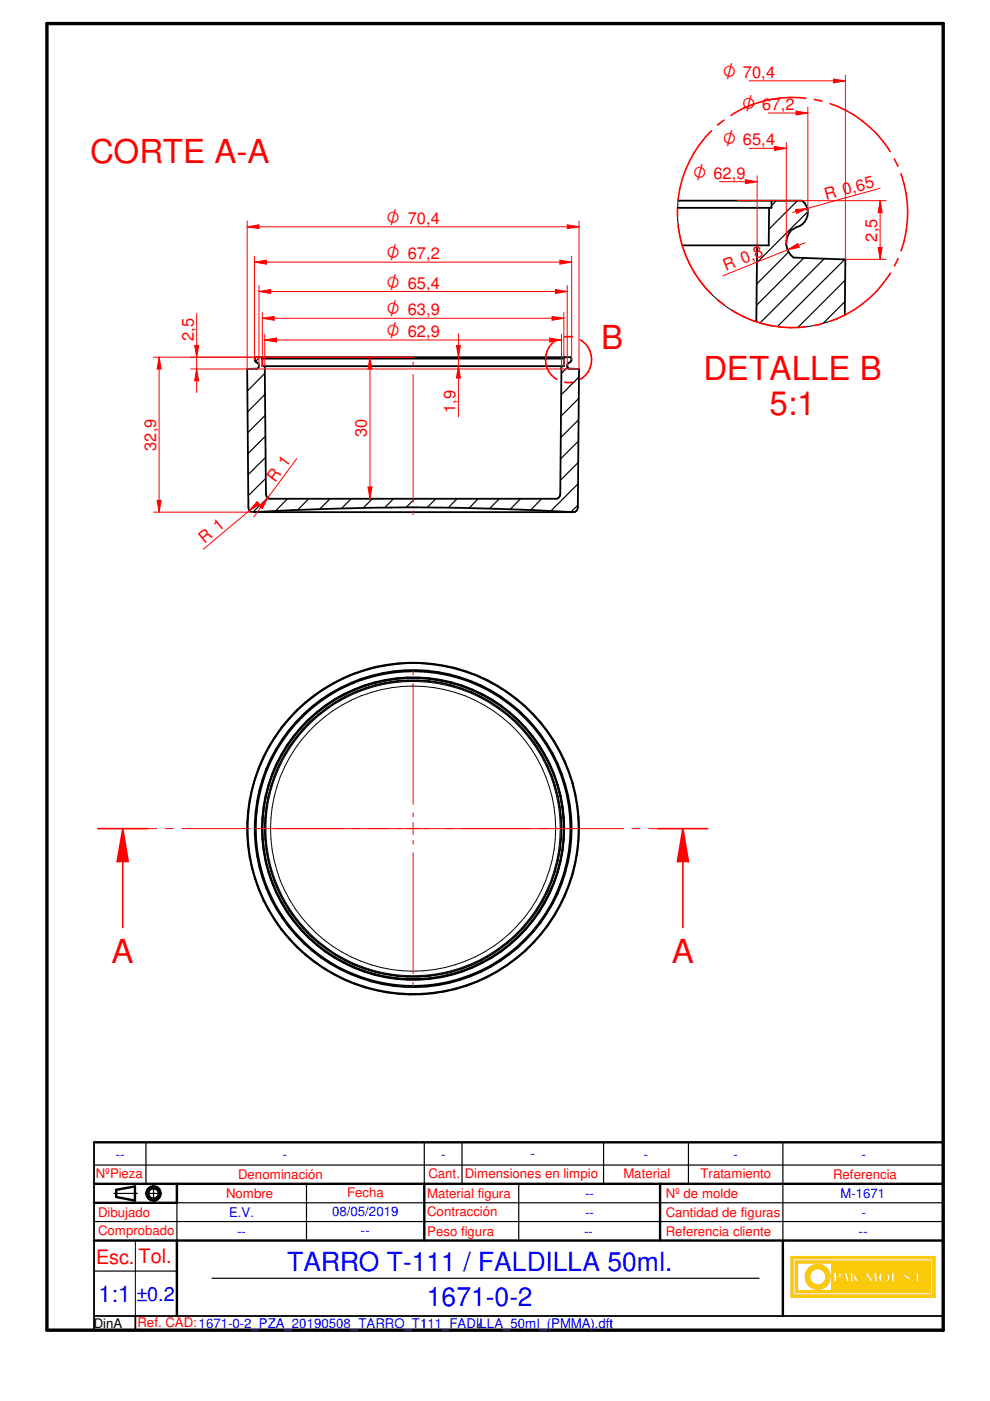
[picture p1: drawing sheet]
<svg xmlns="http://www.w3.org/2000/svg" width="210mm" height="297mm" viewBox="0 0 210 297" stroke-linecap="round" stroke-linejoin="round" font-family="sans-serif">
<path d="M9.9 5h190.1v277h-190.1z" fill="none" stroke="#000" stroke-width=".72"/>
<g fill="none" stroke="#000" stroke-width=".51">
<path d="M19.9 255h17.6M19.9 251h180.1M24.6 252.3v1.5M28.6 251.5v3.1M140 251v12M19.9 263h180.1M166 263v16"/>
<circle cx="32.5" cy="253" r="1.5"/>
<circle cx="32.6" cy="253" r="1.14"/>
</g>
<path d="M19.9 242.2v39.8h180.1v-39.8M19.9 279h180.1M28.7 279v3" fill="none" stroke="#000" stroke-width=".38"/>
<g fill="none" stroke="#000" stroke-width=".25">
<path d="M19.9 247h180.1M19.9 259h180.1M24.1 253h5M30.8 253h3.5M30.9 242.2v8.8M32.6 251.3v3.5M37.5 255v8M65 251v12M98 242.2v8.8M110 251v12M128 242.2v8.8M146 242.2v8.8"/>
<path d="M166 242.2v20.8M19.9 269.5h17.6M45 271h116"/>
</g>
<g fill="#faca0a">
<path d="M167.7 266.4v8.6h30.5v-8.6zM168.1 266.9h29.7v7.7h-29.7z" fill-rule="evenodd"/>
<path d="M168.6 267.3v6.8h28.7v-6.8zM193.1 271.5a.3 .3 0 0 1 .6 0 .3 .3 0 0 1-.6 0zM194.2 269.7h.6v1.9h.8v.2h-1.4zM195.9 271.4l.4-.1v.4l-.3 .1zM169.1 267.8h7.2v5.8h-7.2zM176.8 269.7h.8a.61 .61 0 0 1 .8 .5 .61 .61 0 0 1-.6 .7h-.4v.9h-.6zM179 269.7h.5l.6 2.1h-.6l-.1-.4h-.6l-.2 .4h-.2zM180.3 269.7h.5v.9l.8-.9h.3l-.5 .7 .7 1.4h-.7l-.5-.9-.1 .9h-.5zM182.2 270.6h.8v.2h-.8zM183.7 269.7h.3l.7 1.4 .8-1.4h.3l.3 2.1h-.6l-.1-1.2-.7 1.2h-.2l-.6-1.2-.2 1.2h-.4zM186.4 270.2a1.19 1.19 0 0 1 1.7-.4 1.19 1.19 0 0 1 .3 1.7 1.2 1.2 0 0 1-1.5 .2 1.2 1.2 0 0 1-.5-1.5zM189 269.7h.6v1.9h.8v.2h-1.4zM191.6 270a.73 .73 0 0 1 .8-.3 .73 .73 0 0 1 .6 .6l-.3 .1a.35 .35 0 0 0-.3-.5 .35 .35 0 0 0-.4 .4l.3 .1a.74 .74 0 0 1 .6 1.1 .74 .74 0 0 1-1.2 .1l-.1-.5h.2v.3a.35 .35 0 0 0 .5 .2 .35 .35 0 0 0 .1-.5 .88 .88 0 0 1-.8-1.1z" fill-rule="evenodd"/>
</g>
<g fill="none" stroke="#faca0a" stroke-width=".25">
<path d="M176.8 269.7h.8a.63 .63 0 0 1 .7 .3 .63 .63 0 0 1 0 .8l-.9 .1v.9h-.6zM179 269.7h.5l.6 2.1h-.6l-.1-.4h-.6l-.2 .4h-.2zM180.3 269.7h.5v.9l.8-.9h.3l-.5 .7 .7 1.4h-.7l-.5-.9-.1 .9h-.5zM183.7 269.7h.3l.7 1.4 .8-1.4h.3l.3 2.1h-.6l-.1-1.2-.7 1.2h-.2l-.6-1.2-.2 1.2h-.4zM186.4 270.2a1.19 1.19 0 0 1 1.7-.4 1.19 1.19 0 0 1 .3 1.7 1.2 1.2 0 0 1-1.5 .2 1.2 1.2 0 0 1-.5-1.5zM191.8 271.3h.1M192.2 271.7l-.4-.3v-.3h-.2a.73 .73 0 0 0 .4 .7 .73 .73 0 0 0 .8-.1M192.2 271.7h.1M192.2 269.7l-.4 .2-.2 .4a1.24 1.24 0 0 0 .9 1l.1 .1M192.3 269.7h.1M192.3 269.7l.6 .3 .1 .3-.3 .1a.35 .35 0 0 0-.3-.5 .35 .35 0 0 0-.4 .4l1 .6-.2 .8M192.3 270.4h.1"/>
<path d="M192.6 271.4h.1M192.6 271.4l-.4 .3M192.8 271.7h.1"/>
</g>
<path d="M171.3 269.1a2.65 2.65 0 0 1 2.9-.9 2.65 2.65 0 0 1 1.8 2.4h-.9a1.75 1.75 0 0 0-2.6-1.4 1.75 1.75 0 0 0 0 3 1.75 1.75 0 0 0 2.6-1.4h.9a2.66 2.66 0 0 1-3.6 2.4 2.66 2.66 0 0 1-1.1-4.1z" fill-rule="evenodd" fill="#faca0a"/>
<path d="M171.5 268.9a2.65 2.65 0 0 1 2.8-.7 2.65 2.65 0 0 1 1.7 2.4h-.9a1.74 1.74 0 0 0-2.6-1.4 1.74 1.74 0 0 0 0 3 1.74 1.74 0 0 0 2.6-1.4h.9a2.65 2.65 0 0 1-3.7 2.3 2.65 2.65 0 0 1-.8-4.2z" fill="none" stroke="#faca0a" stroke-width=".25"/>
<path d="M177.4 270l.4 .2v.4l-.3 .2h-.1z" fill-rule="evenodd" fill="#faca0a"/>
<path d="M177.4 270l.4 .2v.4l-.3 .2h-.1z" fill="none" stroke="#faca0a" stroke-width=".25"/>
<path d="M179.1 270.3l.2 .8h-.5z" fill="#faca0a"/>
<path d="M179.1 270.3l.2 .8h-.5z" fill="none" stroke="#faca0a" stroke-width=".25"/>
<path d="M187.1 270.2a.65 .65 0 0 1 .8-.1 .65 .65 0 0 1 .3 .7 .68 .68 0 0 1-.7 .9 .68 .68 0 0 1-.6-.9z" fill-rule="evenodd" fill="#faca0a"/>
<g fill="none" stroke="#faca0a" stroke-width=".25">
<path d="M167.7 266.4h30.5v8.6h-30.5zM168.1 266.9h29.7v7.7h-29.7zM168.6 267.3h28.7v6.8h-28.7zM169.1 267.8h7.2v5.8h-7.2zM182.2 270.6h.8v.2h-.8zM187.2 270l.3-.1a.9 .9 0 0 1 .6 .9 .9 .9 0 0 1-.6 .9 .96 .96 0 0 1-.3-1.7zM189 269.7h.6v1.9h.8v.2h-1.4zM194.2 269.7h.6v1.9h.8v.2h-1.4zM195.9 271.4l.4-.1v.4l-.3 .1z"/>
<circle cx="193.4" cy="271.5" r=".27"/>
</g>
<path d="M19.9 242.2h180.1M24.6 253.8l4 .8M28.6 251.5l-4 .8M37.5 251v4M90 251v12M37.5 263v16" fill="none" stroke="#000" stroke-width=".51"/>
<path d="M37.5 255h162.5M90 242.2v8.8" fill="none" stroke="#000" stroke-width=".25"/>
<g fill="none" stroke="#000" stroke-width=".21">
<path d="M28.7 263v16"/>
<circle cx="87.6" cy="175.7" r="31.2"/>
<circle cx="87.6" cy="175.7" r="30.2"/>
</g>
<g fill="none" stroke="#000" stroke-width=".38">
<path d="M63.8 154.3a30.5 30.5 0 0 0-6.1 10M63.8 154.3a34.2 34.2 0 0 0-6.1 10M67.1 151.1l-3.3 3.2M69 149.7l-1.9 1.4M71 148.4l-2 1.3M75.1 146.3l-2.1 .9-4 2.5M75.1 146.3l-2.1 1M79.5 144.8l-2.2 .6-2.2 .9M79.5 144.8l-4.4 1.5M84.1 143.9l-4.6 .9M84.1 143.9l2.3-.2 4.7 .2M84.1 143.9l2.3-.1 4.7 .1"/>
<path d="M91.1 143.9l4.6 .9M95.7 144.8l2.2 .6 2.2 .9M95.7 144.8l4.4 1.5M100.1 146.3l4.1 2.1 2 1.3M100.1 146.3l2.1 1 4 2.4M106.2 149.7l1.8 1.4M108 151.1l3.4 3.2M111.4 154.3a30.5 30.5 0 0 1 6 10M111.4 154.3a34.2 34.2 0 0 1 6 10M56.4 168.7a31.9 31.9 0 0 0 1.3 18.4M57.7 164.3l-1.3 4.4M117.4 164.3l1.4 4.4"/>
<path d="M118.8 168.7a31.9 31.9 0 0 1-1.4 18.4M57.7 187.1l2 4.2M59.7 191.3l1.2 2 2.9 3.7M59.7 191.3l2.6 3.9 1.5 1.8M63.8 197a32 32 0 0 0 47.6 0M115.4 191.3l-1.1 2-2.9 3.7M115.4 191.3l-2.5 3.9-1.5 1.8M117.4 187.1l-2 4.2"/>
<circle cx="87.6" cy="175.7" r="32.1"/>
<circle cx="87.6" cy="175.7" r="33.4"/>
<circle cx="87.6" cy="175.7" r="35.2"/>
<circle cx="87.6" cy="175.7" r="31.5"/>
<circle cx="87.6" cy="175.7" r="35.1"/>
<circle cx="87.6" cy="175.7" r="33.6"/>
</g>
<g fill="none" stroke="#f00" stroke-width=".21">
<path d="M26 175.7h7.2M35.1 175.7h1.6M38.5 175.7h14.5M54.8 175.7h1.8M58.3 175.7h14.6M74.6 175.7h1.7M78.1 175.7h14.5M94.4 175.7h1.7M97.9 175.7h14.5M114.2 175.7h1.8M117.7 175.7h14.5M134 175.7h1.7"/>
<path d="M137.5 175.7h7.3"/>
</g>
<path d="M31.3 175.7h-5.3v21M139.5 175.7h5.3" fill="none" stroke="#f00" stroke-width=".34"/>
<path d="M26 175.7l1.2 7h-2.4z" fill="#f00"/>
<path d="M26 175.7l1.2 7h-2.4zM144.8 175.7v21" fill="none" stroke="#f00" stroke-width=".34"/>
<path d="M144.8 175.7l1.2 7h-2.4z" fill="#f00"/>
<path d="M20.7 175.7h5.3M144.8 175.7l1.2 7h-2.4zM144.8 175.7h5.2" fill="none" stroke="#f00" stroke-width=".34"/>
<g fill="none" stroke="#000" stroke-width=".25">
<path d="M52.6 78.2l-.2 .2M55.1 75.7l-1 1M56.1 79.2l-3.6 3.7M120.4 77.9l-1.4 1.3M122.8 79.9l-3.8 3.8M56.2 83.6l-3.7 3.7M56.2 88.1l-3.7 3.7M56.3 92.5l-3.8 3.7M56.3 97l-3.7 3.7M122.6 98l-3.8 3.8M122.6 93.5l-3.7 3.8M122.7 89l-3.8 3.8"/>
<path d="M122.7 84.5l-3.7 3.7M56.3 101.4l-3.7 3.7M56.7 105.5l-3.1 3.1M61 105.7l-2.6 2.7M65.4 105.7l-2.3 2.4M70 105.7l-2.2 2.2M74.5 105.7l-2.1 2.1M79 105.7l-2 2M83.4 105.7l-1.8 1.9M87.9 105.7l-1.8 1.9M92.4 105.7l-1.8 1.9M96.9 105.7l-1.9 2"/>
<path d="M101.4 105.7l-2 2M105.9 105.7l-2.1 2.1M110.4 105.7l-2.2 2.3M114.9 105.7l-2.4 2.5M122.5 107.1l-1.5 1.5M122.6 102.6l-5.8 5.8"/>
</g>
<path d="M55.5 75.7v.3h64.1v-.3M55.6 76v1.6h63.9v-1.6M56.1 77.6l.3 27.2a.94 .94 0 0 0 1 .9h60.4a.94 .94 0 0 0 1-.9l.2-27.2M53.6 108.6a567.5 567.5 0 0 1 67.9 0M53.6 108.6h67.9M53.6 108.6a.94 .94 0 0 1-.9-1l-.3-29.4 2.2-.1a.82 .82 0 0 0 .3-.8 .82 .82 0 0 0-.7-.6l-.2-.7 .2-.3h66.7a.74 .74 0 0 1 .2 .8 .74 .74 0 0 1-.6 .5 .77 .77 0 0 0 .1 1.1l2.2 .1-.3 29.4a.94 .94 0 0 1-1 1" fill="none" stroke="#000" stroke-width=".38"/>
<g fill="none" stroke="#f00" stroke-width=".21">
<path d="M32.5 75.7h55.1M87.6 76.7v.9M87.6 79.4v27.1M32.5 108.6h21.1M33.3 106.1h.9l-.5 2.5zM87.6 108.3v.8M87.6 142.2v.9M87.6 144.9v25.7M54.1 175.7h.9M56.8 175.7h25.7M84.2 175.7h.9M86.3 175.7h2.6"/>
<path d="M87.6 172.3v.9M87.6 174.4v2.5M87.6 178.2v.8M90.1 175.7h.8M92.7 175.7h25.7M120.2 175.7h.8M87.6 180.8v25.7M87.6 208.3v.8"/>
</g>
<path d="M33.3 106.1h.9l-.5 2.5z" fill="#f00"/>
<path d="M33.7 75.7l.5 2.5h-.9z" fill="none" stroke="#f00" stroke-width=".21"/>
<path d="M33.7 75.7l.5 2.5h-.9z" fill="#f00"/>
<path d="M33.7 75.7v32.9M40.4 75.7h15.1M40.4 78.2h82.4M41.3 73.2h.8l-.4 2.5z" fill="none" stroke="#f00" stroke-width=".21"/>
<path d="M41.3 73.2h.8l-.4 2.5z" fill="#f00"/>
<path d="M41.7 78.2l.4 2.5h-.8z" fill="none" stroke="#f00" stroke-width=".21"/>
<path d="M41.7 78.2l.4 2.5h-.8z" fill="#f00"/>
<path d="M41.7 66.5v16.7M78.4 75.7l.5 2.5h-.9z" fill="none" stroke="#f00" stroke-width=".21"/>
<path d="M78.4 75.7l.5 2.5h-.9z" fill="#f00"/>
<path d="M78 103.3h.9l-.5 2.4z" fill="none" stroke="#f00" stroke-width=".21"/>
<path d="M78 103.3h.9l-.5 2.4z" fill="#f00"/>
<path d="M55.6 66.3v11.3M78.4 75.7v30M117.1 67.1l2.4 .4-2.4 .4zM119.5 66.3v11.3" fill="none" stroke="#f00" stroke-width=".21"/>
<path d="M117.1 67.1l2.4 .4-2.4 .4z" fill="#f00"/>
<path d="M55.6 67.5l2.5-.4v.8z" fill="none" stroke="#f00" stroke-width=".21"/>
<path d="M55.6 67.5l2.5-.4v.8z" fill="#f00"/>
<path d="M54.9 60.5v17.1M54.9 61.8l2.5-.4v.8zM55.6 67.5h63.9M120.3 60.5v17.1" fill="none" stroke="#f00" stroke-width=".21"/>
<path d="M54.9 61.8l2.5-.4v.8z" fill="#f00"/>
<path d="M117.8 61.4l2.5 .4-2.5 .4z" fill="none" stroke="#f00" stroke-width=".21"/>
<path d="M117.8 61.4l2.5 .4-2.5 .4z" fill="#f00"/>
<path d="M54 54.3v21.9M54 55.6l2.5-.4v.8zM121.2 54.3v21.9M54.9 61.8h65.4" fill="none" stroke="#f00" stroke-width=".21"/>
<path d="M54 55.6l2.5-.4v.8z" fill="#f00"/>
<path d="M118.7 55.2l2.5 .4-2.5 .4z" fill="none" stroke="#f00" stroke-width=".21"/>
<path d="M118.7 55.2l2.5 .4-2.5 .4z" fill="#f00"/>
<path d="M52.4 46.8v31.4M52.4 48.1l2.5-.4v.8zM54 55.6h67.2M122.8 46.8v31.4" fill="none" stroke="#f00" stroke-width=".21"/>
<path d="M52.4 48.1l2.5-.4v.8z" fill="#f00"/>
<path d="M120.3 47.7l2.5 .4-2.5 .4z" fill="none" stroke="#f00" stroke-width=".21"/>
<path d="M120.3 47.7l2.5 .4-2.5 .4z" fill="#f00"/>
<path d="M52.4 48.1h70.4M56.1 70.9v6.7M56.1 72.1l2.5-.4v.8zM119 70.9v6.7" fill="none" stroke="#f00" stroke-width=".21"/>
<path d="M56.1 72.1l2.5-.4v.8z" fill="#f00"/>
<path d="M116.5 71.7l2.5 .4-2.5 .4z" fill="none" stroke="#f00" stroke-width=".21"/>
<path d="M116.5 71.7l2.5 .4-2.5 .4z" fill="#f00"/>
<path d="M56.1 72.1h62.9M97.2 77.6l.4 2.5h-.8z" fill="none" stroke="#f00" stroke-width=".21"/>
<path d="M97.2 77.6l.4 2.5h-.8z" fill="#f00"/>
<path d="M96.8 73.2h.8l-.4 2.5z" fill="none" stroke="#f00" stroke-width=".21"/>
<path d="M96.8 73.2h.8l-.4 2.5z" fill="#f00"/>
<path d="M97.2 70.7v17.7M53.6 107.6l-10.5 8.9M54.5 106.3l.6 .7-2.2 1.2z" fill="none" stroke="#f00" stroke-width=".21"/>
<path d="M54.5 106.3l.6 .7-2.2 1.2z" fill="#f00"/>
<path d="M62.9 97.2l-9.1 12.4M54.9 107.4l1.9-1.8-1.2 2.2z" fill="none" stroke="#f00" stroke-width=".21"/>
<path d="M54.9 107.4l1.9-1.8-1.2 2.2z" fill="#f00"/>
<g fill="none" stroke="#f00" stroke-width=".34">
<path d="M150.8 27.7a24.6 24.6 0 0 0-7 14.7M153.5 25.5l-1.4 1M170.9 20.8a24 24 0 0 0-15.9 3.7M172.6 21.1l1.7 .4M176 22a24.3 24.3 0 0 1 12.7 10.1M189.6 33.7l.8 1.5M191.1 36.9a24.5 24.5 0 0 1 0 16.3M143.6 44.2v1.7M143.8 47.7a23.9 23.9 0 0 0 7.1 14.7M188.8 57.9a24.2 24.2 0 0 1-12.8 10.2M190.4 54.9l-.7 1.5M118 72.1a4.8 4.8 0 0 0 .1 8.3"/>
<path d="M119.7 71.5h1.7M123 72.1a4.8 4.8 0 0 1 .1 8.3M152.2 63.6l1.3 1M155 65.7a23.4 23.4 0 0 0 15.9 3.6M174.3 68.6l-1.7 .4M119.7 81h1.7"/>
</g>
<path d="M163.1 44.1h.1M164.6 42.5l-1 1.1M167.2 53.4l-6.8 6.8M169.1 42.5l-6.1 6.1M170.4 54.7l-10 10M171.3 44.9l-10.8 10.8M174.8 54.9l-13.6 13.6M179.1 55l-14.3 14.2M179.2 59.4l-10 10M179.2 63.9l-4.7 4.7" fill="none" stroke="#000" stroke-width=".25"/>
<path d="M143.8 42.5h26.3a3.2 3.2 0 0 1-1.2 5.7 3.7 3.7 0 0 0-1.7 5.2l1 1.2 11 .4-.1 11.8M160.5 52l-.1 16.2M163.1 44.1l-.1 7.9h-18.3M163.6 42.5v1.6h-20" fill="none" stroke="#000" stroke-width=".38"/>
<path d="M143.8 42.5a24.4 24.4 0 0 0 35.3 24.3" fill="none" stroke="#000" stroke-width=".21"/>
<path d="M168.8 23.5l2.5 .5-2.5 .4zM171.3 22.7v22.3" fill="none" stroke="#f00" stroke-width=".21"/>
<path d="M168.8 23.5l2.5 .5-2.5 .4z" fill="#f00"/>
<path d="M162.9 24h8.4M164.2 31l2.5 .5-2.5 .4zM166.7 30.2v21.6" fill="none" stroke="#f00" stroke-width=".21"/>
<path d="M164.2 31l2.5 .5-2.5 .4z" fill="#f00"/>
<path d="M176.7 16.8l2.5 .3-2.5 .5zM179.2 15.9v39.1M158.8 31.5h7.9" fill="none" stroke="#f00" stroke-width=".21"/>
<path d="M176.7 16.8l2.5 .3-2.5 .5z" fill="#f00"/>
<path d="M158.8 17.1h20.4M158 38.1l2.5 .4-2.5 .4zM160.5 37.3v14.7" fill="none" stroke="#f00" stroke-width=".21"/>
<path d="M158 38.1l2.5 .4-2.5 .4z" fill="#f00"/>
<path d="M152.5 38.5h8M156.4 42.5h31.5M179.2 55h8.7M186.6 42.5l.4 2.6h-.8z" fill="none" stroke="#f00" stroke-width=".21"/>
<path d="M186.6 42.5l.4 2.6h-.8z" fill="#f00"/>
<path d="M186.2 52.5h.8l-.4 2.5z" fill="none" stroke="#f00" stroke-width=".21"/>
<path d="M186.2 52.5h.8l-.4 2.5z" fill="#f00"/>
<path d="M186.6 39.9l-18.5 5.1M168.7 44.4l2.5-.2-2.3 1.1zM186.6 42.5v12.5" fill="none" stroke="#f00" stroke-width=".21"/>
<path d="M168.7 44.4l2.5-.2-2.3 1.1z" fill="#f00"/>
<path d="M167 53l2.2-1.4 .3 .9zM170.7 51.5l-17.4 7" fill="none" stroke="#f00" stroke-width=".21"/>
<path d="M167 53l2.2-1.4 .3 .9z" fill="#f00"/>
<g font-size="7" fill="#f00">
<text x="19.1" y="34.5">CORTE A-A</text>
<text x="127.5" y="73.9">B</text>
<text x="149.1" y="80.5">DETALLE B</text>
<text x="163.2" y="88">5:1</text>
<text x="23.7" y="204.2">A</text>
<text x="142.5" y="204.2">A</text>
</g>
<g font-size="5.6" fill="#00f">
<text x="60.9" y="269.4">TARRO T-111 / FALDILLA 50ml.</text>
<text x="90.5" y="276.9">1671-0-2</text>
</g>
<text font-size="4.9" fill="#00f" x="20.9" y="276">1:1</text>
<g font-size="4.2" fill="#f00">
<text x="20.4" y="267.9">Esc.</text>
<text x="29.3" y="267.9">Tol.</text>
</g>
<text font-size="4.2" fill="#00f" x="28.9" y="275.8">±0.2</text>
<g font-size="3.9" fill="#f00">
<text x="153.2" y="16.6">O 70,4</text>
<text x="157.4" y="23.3">O 67,2</text>
<text x="153.2" y="30.8">O 65,4</text>
<text x="146.9" y="37.9">O 62,9</text>
<text x="81.9" y="47.5">O 70,4</text>
<text x="81.9" y="54.9">O 67,2</text>
<text x="81.9" y="61.2">O 65,4</text>
<text x="81.9" y="66.9">O 63,9</text>
<text x="81.9" y="71.5">O 62,9</text>
</g>
<g font-size="3.5" fill="#f00">
<text x="175.1" y="42.5" transform="rotate(-15 175.1 42.5)">R 0,65</text>
<text x="186" y="51.2" transform="rotate(-90 186 51.2)">2,5</text>
<text x="153.9" y="57.5" transform="rotate(-22 153.9 57.5)">R 0,8</text>
<text x="41.1" y="72.3" transform="rotate(-90 41.1 72.3)">2,5</text>
<text x="96.6" y="87.5" transform="rotate(-90 96.6 87.5)">1,9</text>
<text x="33.1" y="95.6" transform="rotate(-90 33.1 95.6)">32,9</text>
<text x="77.8" y="92.7" transform="rotate(-90 77.8 92.7)">30</text>
<text x="58.3" y="102.4" transform="rotate(-54 58.3 102.4)">R 1</text>
<text x="43.3" y="115.4" transform="rotate(-40 43.3 115.4)">R 1</text>
</g>
<g font-size="2.8" fill="#00f">
<text x="24.6" y="245.7">--</text>
<text x="60" y="245.7">-</text>
<text x="93.5" y="245.7">-</text>
<text x="112.5" y="245.6">-</text>
<text x="136.5" y="245.7">-</text>
<text x="155.5" y="245.7">-</text>
<text x="182.7" y="245.7">-</text>
<text x="48.6" y="258">E.V.</text>
<text x="70.4" y="257.9">08/05/2019</text>
<text x="124" y="258">--</text>
<text x="124" y="254">--</text>
<text x="178.2" y="254">M-1671</text>
<text x="182.8" y="257.9">-</text>
<text x="50.3" y="262">--</text>
<text x="76.5" y="261.9">--</text>
<text x="123.8" y="262">--</text>
<text x="182.1" y="262.1">--</text>
</g>
<g font-size="2.8" fill="#f00">
<text x="20.3" y="249.7">NºPieza</text>
<text x="50.5" y="250">Denominación</text>
<text x="90.8" y="249.7">Cant.</text>
<text x="98.6" y="249.7">Dimensiones en limpio</text>
<text x="132.2" y="249.7">Material</text>
<text x="148.5" y="249.7">Tratamiento</text>
<text x="176.7" y="250">Referencia</text>
<text x="20.8" y="257.9">Dibujado</text>
<text x="47.9" y="254">Nombre</text>
<text x="73.6" y="253.8">Fecha</text>
<text x="90.6" y="253.9">Material figura</text>
<text x="90.6" y="257.9">Contracción</text>
<text x="141.1" y="254">Nº de molde</text>
<text x="141.1" y="257.9">Cantidad de figuras</text>
<text x="20.8" y="261.9">Comprobado</text>
<text x="90.6" y="262">Peso figura</text>
<text x="141.1" y="262">Referencia cliente</text>
<text x="29.2" y="281.4">Ref. CAD:1671-0-2_PZA_20190508_TARRO_T111_FADILLA_50ml_(PMMA).dft</text>
</g>
<text font-size="2.8" x="19.9" y="281.5">DinA</text>
<text font-size="1.7" x="101.1" y="281.7">4</text>
</svg>
